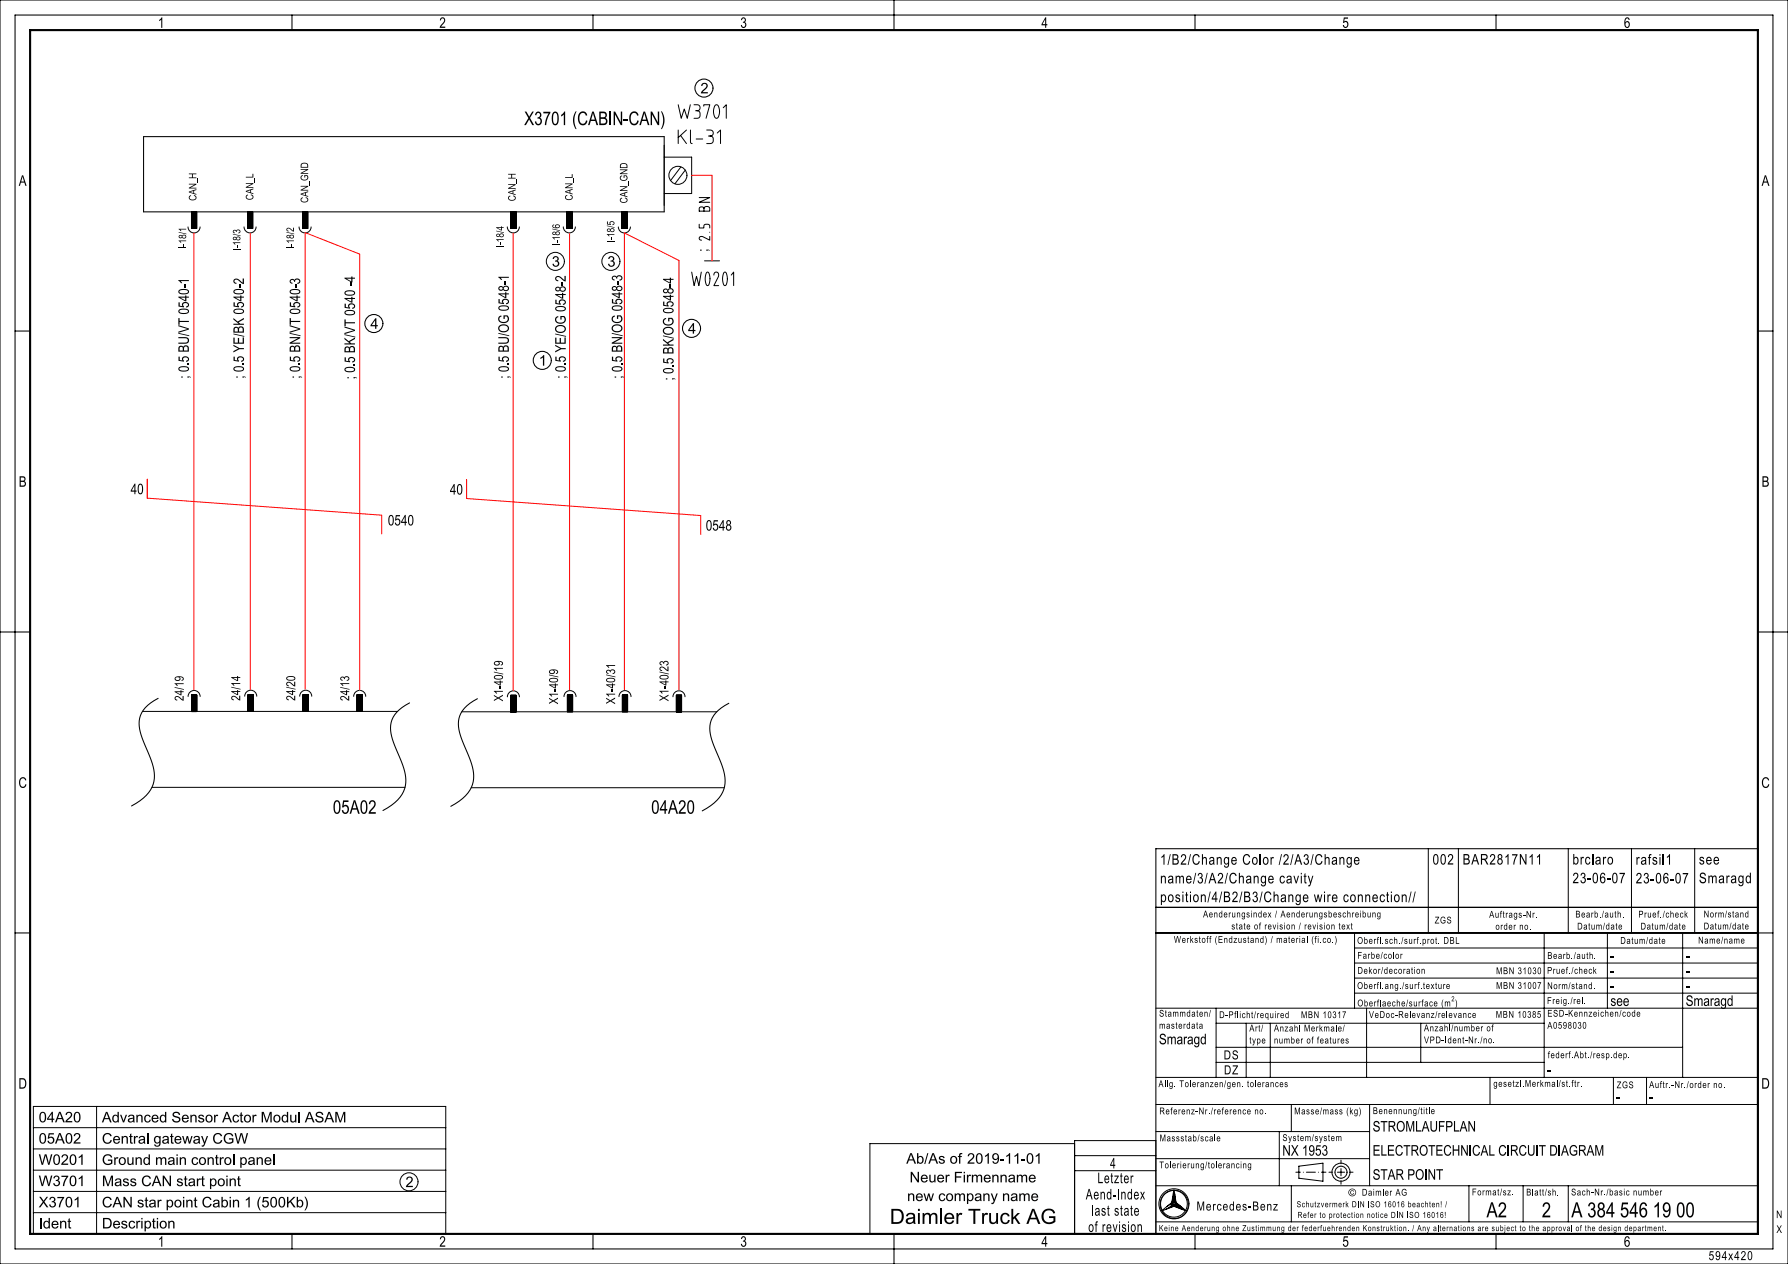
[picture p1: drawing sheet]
<svg xmlns="http://www.w3.org/2000/svg" width="594mm" height="420mm" viewBox="0 0 594 420" stroke-linecap="round" stroke-linejoin="round" font-family="sans-serif">
<g fill="#000">
<path d="M232.6 82.9h.5v.4h-.5zM234.6 82.9l.8 .1 .4 .3h-1.2z" fill-rule="evenodd"/>
<path d="M590.3 402.3h.3l1 1.9v-1.9h.3v2.5h-.3l-1.1-2v2h-.2z" fill-rule="evenodd"/>
<path d="M590.2 407.2h.4l.5 .9 .5-.9h.3l-.7 1.2 .8 1.3h-.3l-.6-1.1-.6 1.1h-.3l.7-1.3z" fill-rule="evenodd"/>
</g>
<g fill="none" stroke="#000" stroke-width=".33">
<path d="M225.3 34.8l1 4.5 1-3.1 1 3.1 1-4.5M230.6 34.8h1a1 1 0 0 1 1 1 1 1 0 0 1-.9 1M231.1 36.8a1.28 1.28 0 0 1 1.5 1 1.28 1.28 0 0 1-1 1.5h-1M233.8 35.3v-.5h2l-1.2 4.5M237.6 35l.1-.1a.89 .89 0 0 1 .9 .2 .89 .89 0 0 1 .3 .9 2.91 2.91 0 0 1-.9 3.3 2.98 2.98 0 0 1-.8-3.5zM240.3 35.8l1-1v4.5M220.6 48.3v20M220.6 52.2h9.2v12.1h-9.2M225.3 43.2v4.5M226.1 45l2 2.7M226.2 55.4l-3.4 4.6M227.7 56.5l-3.5 4.6"/>
<path d="M228.1 43.2l-2.8 2.5M229.4 43.2v4l.6 .5M231.3 46.2h2.2M234.8 43.2h1.1a1 1 0 0 1 1.1 .9 1 1 0 0 1-1 1.1M235.3 45.2a1.29 1.29 0 0 1 1.7 1 1.29 1.29 0 0 1-1.1 1.5h-1.1M238.3 44.2l1.1-1v4.5M62.5 75.4a2 2 0 0 0 2 2 2 2 0 0 0 2-2M63.6 70.4h1.7M63.6 75.9h1.7M63.6 70.4v5.5M63.6 74.5l1.7-1.6-1.7 1.8M63.7 70.4l-.1 .1"/>
<path d="M63.8 70.4l-.2 .1M63.9 70.4l-.3 .3M64 70.4l-.4 .4M64.1 70.4l-.5 .5M64.2 70.4l-.6 .6M64.4 70.4l-.8 .8M64.5 70.4l-.9 .8M64.6 70.4l-1 1.1 1.1-1.1M64.8 70.4l-1.2 1.2M64.9 70.4l-1.3 1.3M65.1 70.4l-1.5 1.5M65.2 70.4l-1.6 1.5"/>
<path d="M65.3 70.4l-1.7 1.7M65.3 70.4v5.5M65.3 75.8v.1M65.3 75.8l-.1 .1M65.3 75.6l-.3 .3M65.3 75.5l-.4 .4M65.3 75.4l-.5 .5M65.3 75.3l-.6 .6M65.3 75.1l-.7 .8M65.3 75.1l-.8 .8M65.3 74.9l-1 1M65.3 74.8l-1.1 1.1"/>
<path d="M65.3 74.7l-1.2 1.2M65.3 74.6l-1.3 1.3M65.3 74.4l-1.4 1.5M65.3 74.4l-1.5 1.5M65.3 74.2l-1.7 1.7M65.3 74.1l-1.7 1.7M65.3 74l-1.7 1.7M65.3 73.9l-1.7 1.7M65.3 73.7l-1.7 1.8M65.3 73.6l-1.7 1.8M65.3 73.5l-1.7 1.7M65.3 73.3l-1.7 1.8"/>
<path d="M65.3 73.3l-1.7 1.7M65.3 73.1l-1.7 1.8M65.3 73l-1.7 1.7M65.3 72.6l-1.7 1.8M65.3 72.6l-1.7 1.7M65.3 72.4l-1.7 1.8M65.3 72.3l-1.7 1.7M65.3 72.2l-1.7 1.8M65.3 72.1l-1.7 1.7M65.3 71.9l-1.7 1.8M65.3 71.9l-1.7 1.7M65.3 71.7l-1.7 1.8"/>
<path d="M65.3 71.6l-1.7 1.7M65.3 71.5l-1.7 1.8M65.3 71.4l-1.7 1.7M65.3 71.2l-1.7 1.8M65.3 71.2l-1.7 1.7M65.3 71l-1.7 1.8M65.3 70.9l-1.7 1.7M65.3 70.8l-1.7 1.8M65.3 70.7l-1.7 1.7M65.3 70.5l-1.7 1.8M65.3 70.5l-1.7 1.7M81.1 75.4a2 2 0 0 0 2 2 2 2 0 0 0 2-2"/>
<path d="M82.2 70.4h1.7v5.5h-1.7M82.2 70.4v5.5M82.2 73.2l1.7-1.7-1.7 1.8M82.3 70.4h-.1M82.4 70.4l-.2 .2M82.5 70.4l-.3 .3M82.7 70.4l-.5 .4M82.8 70.4l-.6 .6M82.9 70.4l-.7 .7M83.1 70.4l-.9 .8M83.1 70.4l-.9 .9M83.2 75.9l.7-.7-.7 .7"/>
<path d="M83.3 70.4l-1.1 1.1M83.4 70.4l-1.2 1.1M83.5 70.4l-1.3 1.3M83.6 70.4l-1.4 1.4M83.8 70.4l-1.6 1.5M83.8 70.4l-1.6 1.6M83.9 70.4l-1.7 1.8M83.9 75.8v.1M83.9 75.7l-.2 .2M83.9 75.6l-.3 .3M83.9 75.4l-.4 .5M83.9 75.4l-.5 .5"/>
<path d="M83.9 75l-.9 .9M83.9 74.8l-1.1 1.1M83.9 74.7l-1.1 1.2M83.9 74.6l-1.3 1.3M83.9 74.5l-1.4 1.4M83.9 74.3l-1.5 1.6M83.9 74.3l-1.6 1.6M83.9 74.1l-1.7 1.8M83.9 74l-1.7 1.7M83.9 73.9l-1.7 1.8M83.9 73.8l-1.7 1.7M83.9 73.6l-1.7 1.8"/>
<path d="M83.9 73.6l-1.7 1.7M83.9 73.4l-1.7 1.8M83.9 73.2l-1.7 1.8 1.7-1.7M83.9 73.1l-1.7 1.7M83.9 72.9l-1.7 1.8M83.9 72.9l-1.7 1.7M83.9 72.7l-1.7 1.8M83.9 72.6l-1.7 1.7M83.9 72.5l-1.7 1.8M83.9 72.4l-1.7 1.7M83.9 72.2l-1.7 1.8M83.9 72.2l-1.7 1.7"/>
<path d="M83.9 72l-1.7 1.8M83.9 71.9l-1.7 1.7M83.9 71.8l-1.7 1.8M83.9 71.7l-1.7 1.7M83.9 71.3l-1.7 1.8M83.9 71.2l-1.7 1.7M83.9 71.1l-1.7 1.8M83.9 71l-1.7 1.7M83.9 70.8l-1.7 1.8M83.9 70.8l-1.7 1.7M83.9 70.6l-1.7 1.8M83.9 70.5l-1.7 1.7"/>
<path d="M99.4 75.4a2 2 0 0 0 2 2 2 2 0 0 0 2-2M100.5 70.4h1.7v5.5h-1.7M100.5 70.4v5.5M100.5 74.5l1.7-1.6-1.7 1.8M100.5 72l1.7-1.6-1.7 1.8M100.5 70.8l.5-.4-.5 .4M100.6 70.4l-.1 .1M100.7 70.4l-.2 .2M101.1 70.4l-.6 .6M101.2 70.4l-.7 .7M101.3 70.4l-.8 .8M101.4 70.4l-.9 .9"/>
<path d="M101.6 70.4l-1.1 1.1M101.7 70.4l-1.2 1.1M101.8 70.4l-1.3 1.3M101.9 70.4l-1.4 1.4M102 70.4l-1.5 1.5M102.2 75.8l-.1 .1M102.2 75.7l-.2 .2M102.2 75.6l-.3 .3M102.2 75.4l-.4 .5M102.2 75.4l-.5 .5M102.2 75.2l-.7 .7M102.2 75.1l-.8 .8"/>
<path d="M102.2 75l-.9 .9M102.2 74.9l-1 1M102.2 74.7l-1.1 1.2M102.2 74.7l-1.2 1.2M102.2 74.5l-1.4 1.4M102.2 74.4l-1.5 1.5M102.2 74.3l-1.6 1.6M102.2 74.2l-1.7 1.7M102.2 74l-1.7 1.8M102.2 74l-1.7 1.7M102.2 73.8l-1.7 1.8M102.2 73.7l-1.7 1.7"/>
<path d="M102.2 73.6l-1.7 1.8M102.2 73.3l-1.7 1.9 1.7-1.7M102.2 73.3l-1.7 1.7M102.2 73.1l-1.7 1.8M102.2 73l-1.7 1.7M102.2 72.6l-1.7 1.8M102.2 72.6l-1.7 1.7M102.2 72.4l-1.7 1.8M102.2 72.3l-1.7 1.7M102.2 72.2l-1.7 1.8M102.2 72.1l-1.7 1.7M102.2 71.9l-1.7 1.8"/>
<path d="M102.2 71.9l-1.7 1.7M102.2 71.7l-1.7 1.8M102.2 71.6l-1.7 1.7M102.2 71.5l-1.7 1.8M102.2 71.4l-1.7 1.7M102.2 71.2l-1.7 1.8M102.2 71.2l-1.7 1.7M102.2 71l-1.7 1.8M102.2 70.9l-1.7 1.7M102.2 70.8l-1.7 1.8M102.2 70.7l-1.7 1.7M102.2 70.5l-1.7 1.8"/>
<path d="M168.5 75.4a2 2 0 0 0 2 2 2 2 0 0 0 2-2M169.7 70.4h1.7v5.5h-1.7zM169.7 71.9l1.6-1.5-1.6 1.6M169.8 70.4l-.1 .1M169.9 70.4l-.2 .2M170.1 70.4l-.4 .4M170.3 70.4l-.6 .6M170.4 70.4l-.7 .7M170.5 70.4l-.8 .8M170.6 70.4l-.9 .9M170.6 75.9l.8-.7-.7 .7M170.8 70.4l-1.1 1.1"/>
<path d="M171 70.4l-1.3 1.3M171.1 70.4l-1.4 1.4M171.4 70.4l-1.7 1.8M171.4 75.8l-.1 .1M171.4 75.7l-.2 .2M171.4 75.6l-.3 .3M171.4 75.4l-.5 .5M171.4 75l-.9 .9M171.4 74.9l-1 1M171.4 74.7l-1.2 1.2M171.4 74.5l-1.4 1.4M171.4 74.4l-1.5 1.5"/>
<path d="M171.4 74.3l-1.6 1.6M171.4 74.2l-1.7 1.7M171.4 74l-1.7 1.8M171.4 74l-1.7 1.7M171.4 73.8l-1.7 1.8M171.4 73.7l-1.7 1.7M171.4 73.6l-1.7 1.7M171.4 73.5l-1.7 1.7M171.4 73.3l-1.7 1.8M171.4 73.3l-1.7 1.7M171.4 73.1l-1.7 1.8M171.4 73l-1.7 1.7"/>
<path d="M171.4 72.9l-1.7 1.7M171.4 72.8l-1.7 1.7M171.4 72.6l-1.7 1.8M171.4 72.6l-1.7 1.7M171.4 72.4l-1.7 1.8M171.4 72.3l-1.7 1.7M171.4 72.2l-1.7 1.7M171.4 71.9l-1.7 1.9 1.7-1.7M171.4 71.9l-1.7 1.7M171.4 71.7l-1.7 1.8M171.4 71.6l-1.7 1.7M171.4 71.5l-1.7 1.7"/>
<path d="M171.4 71.4l-1.7 1.7M171.4 71.2l-1.7 1.8M171.4 71.2l-1.7 1.7M171.4 71l-1.7 1.8M171.4 70.9l-1.7 1.7M171.4 70.8l-1.7 1.7M171.4 70.7l-1.7 1.7M171.4 70.5l-1.7 1.8M187.1 75.4a2 2 0 0 0 2 2 2 2 0 0 0 2-2M188.3 70.4h1.7v5.5h-1.7zM188.3 75.5l1.7-1.6-1.7 1.8M188.3 72l1.7-1.6-1.7 1.7"/>
<path d="M188.3 70.4h.1M188.5 70.4l-.2 .2M188.6 70.4l-.3 .3M188.7 70.4l-.4 .4M188.8 70.4l-.5 .5M189 70.4l-.7 .7M189.2 70.4l-.9 .9M189.3 70.4l-1 1M189.4 70.4l-1.1 1.1M189.5 70.4l-1.2 1.2M189.7 70.4l-1.4 1.4M190 75.7l-.2 .2"/>
<path d="M190 75.5l-.4 .4M190 75.4l-.5 .5M190 75.3l-.6 .6M190 75.2l-.7 .7M190 75l-.9 .9M190 74.8l-1.1 1.1M190 74.7l-1.2 1.2M190 74.6l-1.3 1.3M190 74.5l-1.4 1.4M190 74.3l-1.6 1.6M190 74.1l-1.7 1.8M190 74l-1.7 1.7"/>
<path d="M190 73.6l-1.7 1.8M190 73.6l-1.7 1.7M190 73.4l-1.7 1.8M190 73.3l-1.7 1.7M190 73.2l-1.7 1.8M190 73.1l-1.7 1.7M190 72.9l-1.7 1.8M190 72.9l-1.7 1.7M190 72.7l-1.7 1.8M190 72.6l-1.7 1.7M190 72.5l-1.7 1.8M190 72.4l-1.7 1.7"/>
<path d="M190 72.2l-1.7 1.8M190 72.2l-1.7 1.7M190 72l-1.7 1.8M190 71.9l-1.7 1.7M190 71.8l-1.7 1.8M190 71.6l-1.7 1.8M190 71.5l-1.7 1.7M190 71.4l-1.7 1.8M190 71.3l-1.7 1.7M190 71.2l-1.7 1.7M190 71.1l-1.7 1.7M190 70.9l-1.7 1.8"/>
<path d="M190 70.8l-1.7 1.7M190 70.7l-1.7 1.8M190 70.6l-1.7 1.7M190 70.5l-1.7 1.7M205.4 75.4a2 2 0 0 0 2 2 2 2 0 0 0 2-2M206.6 75.7l1.7-1.6-1.7 1.8M206.6 74.6l1.7-1.6-1.7 1.7M206.7 70.4l-.1 .1M206.8 70.4l-.2 .2M206.9 70.4l-.3 .4M207 70.4l-.4 .4M207.2 70.4l-.6 .6"/>
<path d="M207.3 70.4l-.7 .7M207.4 70.4l-.8 .8M207.5 70.4l-.9 .9M207.6 70.4l-1 1.1 1.1-1.1M207.9 70.4l-1.3 1.3M208 70.4l-1.4 1.4M208.1 70.4l-1.5 1.5M208.2 70.4l-1.6 1.6M208.3 70.4l-1.7 1.8M208.3 70.4h-1.7v5.5M208.3 70.4v5.5h-1.7M208.3 75.8l-.1 .1"/>
<path d="M208.3 75.7l-.2 .2M208.3 75.6l-.3 .3M208.3 75.4l-.5 .5M208.3 75.4l-.6 .5M208.3 75.2l-.7 .7M208.3 75.1l-.8 .8M208.3 75l-.9 .9M208.3 74.9l-1 1M208.3 74.7l-1.2 1.2M208.3 74.7l-1.3 1.2M208.3 74.5l-1.4 1.4M208.3 74.4l-1.6 1.5"/>
<path d="M208.3 74.3l-1.6 1.6M208.3 73.9l-1.7 1.8M208.3 73.8l-1.7 1.7M208.3 73.7l-1.7 1.7M208.3 73.6l-1.7 1.7M208.3 73.4l-1.7 1.8M208.3 73.3l-1.7 1.7M208.3 73.2l-1.7 1.8M208.3 73.1l-1.7 1.7M208.3 72.7l-1.7 1.8M208.3 72.6l-1.7 1.7M208.3 72.5l-1.7 1.8"/>
<path d="M208.3 72.4l-1.7 1.7M208.3 72.3l-1.7 1.7M208.3 72.2l-1.7 1.7M208.3 72l-1.7 1.8M208.3 71.9l-1.7 1.7M208.3 71.8l-1.7 1.8M208.3 71.7l-1.7 1.7M208.3 71.6l-1.7 1.7M208.3 71.5l-1.7 1.7M208.3 71.3l-1.7 1.8M208.3 71.2l-1.7 1.7M208.3 71.1l-1.7 1.8"/>
<path d="M208.3 70.9l-1.7 1.8 1.7-1.7M208.3 70.8l-1.7 1.7M208.3 70.6l-1.7 1.8M208.3 70.5l-1.7 1.7M232.3 74.5v1.3h1.5v-.7a1.22 1.22 0 0 1 1.8-.4l.2 1.1M232.3 65.6h3.5l-3.5 1.6h3.5M233.9 69.3a.86 .86 0 0 0-.8-.6 .86 .86 0 0 0-.8 .6v.9h3.5v-.9a1.03 1.03 0 0 0-1-.7 1.03 1.03 0 0 0-.9 .7v.9M235.7 77.2h.1M235.8 78.6v1.2l-2.3-1.1a.69 .69 0 0 0-1.2 .2 .69 .69 0 0 0 .8 .9M229.8 90.4l.8 4.5 .8-3.1 .8 3.1 .8-4.5M234 86.7h5M234.8 90.5a.55 .55 0 0 1 .6 0 .55 .55 0 0 1 .2 .6 3.7 3.7 0 0 1-.5 3.8 3.8 3.8 0 0 1-.5-4z"/>
<path d="M237.2 91.4a.86 .86 0 0 1 1-1 .86 .86 0 0 1 .5 1.4l-1.5 3.1h1.6M240.5 90.5a.55 .55 0 0 1 .7 0 .55 .55 0 0 1 .2 .6 3.7 3.7 0 0 1-.6 3.8 3.8 3.8 0 0 1-.5-4zM242.9 91.4l.8-1v4.5M47.3 236.4h84.8M62.5 231.4a2 2 0 0 1 2-2 2 2 0 0 1 2 2M63.6 236l1.7-1.6-1.7 1.8M63.7 230.9l-.1 .1M63.8 230.9l-.2 .2M63.9 230.9l-.3 .3M64.1 230.9l-.5 .5M64.2 230.9l-.6 .5M64.3 230.9l-.7 .7"/>
<path d="M64.4 230.9l-.8 .8M64.5 230.9l-.9 .9M64.6 230.9l-1 1M64.8 230.9l-1.2 1.2M64.9 230.9l-1.3 1.2M65 230.9l-1.4 1.4M65.1 230.9l-1.5 1.5M65.2 230.9l-1.6 1.6M65.3 230.9l-1.7 1.7M65.3 230.9v5.5h-1.7M65.3 230.9h-1.7v5.5M65.3 236.3l-.1 .1"/>
<path d="M65.3 236.2l-.2 .2M65.3 236l-.3 .4M65.3 236l-.4 .4M65.3 235.8l-.6 .6M65.3 235.7l-.7 .7M65.3 235.6l-.8 .8M65.3 235.5l-.9 .9M65.3 235.4l-1 1M65.3 235.3l-1.1 1.1M65.3 235.1l-1.3 1.3M65.3 235l-1.4 1.4M65.3 234.9l-1.5 1.5"/>
<path d="M65.3 234.8l-1.6 1.6M65.3 234.7l-1.7 1.7M65.3 234.6l-1.7 1.7M65.3 234.2l-1.7 1.8M65.3 234.1l-1.7 1.7M65.3 233.9l-1.7 1.8M65.3 233.9l-1.7 1.7M65.3 233.7l-1.7 1.8M65.3 233.6l-1.7 1.7M65.3 233.5l-1.7 1.7M65.3 233.3l-1.7 1.8M65.3 233.2l-1.7 1.8"/>
<path d="M65.3 233.1l-1.7 1.8M65.3 233l-1.7 1.7M65.3 232.9l-1.7 1.7M65.3 232.8l-1.7 1.7M65.3 232.6l-1.7 1.8M65.3 232.4l-1.7 1.9 1.7-1.7M65.3 232.3l-1.7 1.7M65.3 232.2l-1.7 1.7M65.3 232.1l-1.7 1.7M65.3 231.9l-1.7 1.8M65.3 231.8l-1.7 1.7M65.3 231.7l-1.7 1.8"/>
<path d="M65.3 231.6l-1.7 1.7M65.3 231.5l-1.7 1.7M65.3 231.4l-1.7 1.7M65.3 231.2l-1.7 1.8M65.3 231.1l-1.7 1.7M65.3 231l-1.7 1.8M81.3 231.4a2 2 0 0 1 2-2 2 2 0 0 1 2 2M82.4 230.9v5.5l1.7-1.7M82.4 230.9h1.7M82.4 231.9l1.2-1-1.2 1.1M82.5 230.9h-.1M82.6 230.9l-.2 .1"/>
<path d="M82.7 230.9l-.3 .2M82.8 230.9l-.4 .3M82.9 230.9l-.5 .4M83 230.9l-.6 .6M83.1 230.9l-.7 .6M83.3 230.9l-.9 .9 1-.9M83.4 236.4l.7-.7-.6 .7M83.7 230.9l-1.3 1.3M83.8 230.9l-1.4 1.3M84 230.9l-1.6 1.5M84.1 230.9l-1.7 1.6M84.1 230.9v5.5"/>
<path d="M84.1 236.3v.1M84.1 236.1l-.2 .3 .2-.3M84.1 235.9l-.4 .5M84.1 235.8l-.5 .6M84.1 235.4l-.9 1M84.1 235.4l-1 1M84.1 235.2l-1.1 1.2M84.1 235.1l-1.2 1.3M84.1 235l-1.3 1.4M84.1 234.9l-1.4 1.5M84.1 234.7l-1.6 1.7M84.1 234.5l-1.7 1.8"/>
<path d="M84.1 234.4l-1.7 1.7M84.1 234.3l-1.7 1.7M84.1 234.2l-1.7 1.7M84.1 234l-1.7 1.8M84.1 234l-1.7 1.7M84.1 233.8l-1.7 1.8M84.1 233.7l-1.7 1.7M84.1 233.6l-1.7 1.7M84.1 233.5l-1.7 1.7M84.1 233.3l-1.7 1.8M84.1 233.3l-1.7 1.7M84.1 233.1l-1.7 1.8"/>
<path d="M84.1 233l-1.7 1.7M84.1 232.9l-1.7 1.7M84.1 232.8l-1.7 1.7M84.1 232.6l-1.7 1.8M84.1 232.4l-1.7 1.9 1.7-1.7M84.1 232.3l-1.7 1.7M84.1 232.2l-1.7 1.7M84.1 232.1l-1.7 1.7M84.1 231.9l-1.7 1.8M84.1 231.9l-1.7 1.7M84.1 231.7l-1.7 1.8M84.1 231.6l-1.7 1.7"/>
<path d="M84.1 231.5l-1.7 1.7M84.1 231.4l-1.7 1.7M84.1 231.2l-1.7 1.8M84.1 231.2l-1.7 1.7M84.1 231l-1.7 1.8M84.1 230.9l-1.7 1.7M99.6 231.4a2 2 0 0 1 2-2 2 2 0 0 1 2 2M100.7 230.9v5.5l1.7-1.8M100.7 230.9h1.7M100.7 236l1.7-1.6-1.7 1.8M100.8 230.9h-.1M100.9 230.9l-.2 .2"/>
<path d="M101 230.9l-.3 .2M101.2 230.9l-.5 .4M101.2 230.9l-.5 .5M101.4 230.9l-.7 .6M101.5 230.9l-.8 .7M101.6 230.9l-.9 .9M101.7 230.9l-1 .9M101.9 230.9l-1.2 1.1M101.9 230.9l-1.2 1.2M102.1 230.9l-1.4 1.3M102.2 230.9l-1.5 1.4M102.3 230.9l-1.6 1.6"/>
<path d="M102.4 230.9l-1.7 1.6M102.4 230.9v5.5M102.4 236.3l-.1 .1M102.4 236.2l-.1 .2M102.4 236.1l-.2 .3M102.4 236l-.4 .4M102.4 235.9l-.4 .5M102.4 235.7l-.6 .7M102.4 235.7l-.7 .7M102.4 235.5l-.8 .9M102.4 235.4l-.9 1M102.4 235.3l-1.1 1.1"/>
<path d="M102.4 235.2l-1.1 1.2M102.4 235l-1.3 1.4M102.4 235l-1.4 1.4M102.4 234.8l-1.5 1.6M102.4 234.7l-1.6 1.7M102.4 234.2l-1.7 1.8M102.4 234.1l-1.7 1.7M102.4 234l-1.7 1.7M102.4 233.9l-1.7 1.7M102.4 233.7l-1.7 1.8M102.4 233.6l-1.7 1.7M102.4 233.5l-1.7 1.8"/>
<path d="M102.4 233.4l-1.7 1.7M102.4 233.3l-1.7 1.7M102.4 233.2l-1.7 1.7M102.4 233l-1.7 1.8M102.4 232.9l-1.7 1.7M102.4 232.8l-1.7 1.8M102.4 232.7l-1.7 1.7M102.4 232.6l-1.7 1.7M102.4 232.5l-1.7 1.7M102.4 232.3l-1.7 1.8M102.4 232.2l-1.7 1.7M102.4 232.1l-1.7 1.8"/>
<path d="M102.4 232l-1.7 1.7M102.4 231.9l-1.7 1.7M102.4 231.8l-1.7 1.7M102.4 231.6l-1.7 1.8M102.4 231.5l-1.7 1.7M102.4 231.4l-1.7 1.8M102.4 231.2l-1.7 1.8 1.7-1.7M102.4 231.1l-1.7 1.7M102.4 230.9l-1.7 1.8M117.5 231.4a2 2 0 0 1 2-2 2 2 0 0 1 2 2M118.7 230.9h1.6M118.7 230.9v5.5l1.6-1.7"/>
<path d="M118.7 235.6l1.6-1.6-1.6 1.8M118.7 233.1l1.6-1.6-1.6 1.8M118.7 230.9v.1M118.8 230.9l-.1 .1M118.9 230.9l-.2 .3M119 230.9l-.3 .4M119.2 230.9l-.5 .5M119.2 230.9l-.5 .6M119.4 230.9l-.7 .8M119.5 230.9l-.8 .8M119.6 230.9l-.9 1M119.7 230.9l-1 1.1"/>
<path d="M119.9 230.9l-1.2 1.2M119.9 230.9l-1.2 1.3M120.1 230.9l-1.4 1.5M120.2 230.9l-1.5 1.5M120.3 230.9l-1.6 1.7M120.3 230.9v5.5M120.3 236.3l-.1 .1M120.3 236l-.3 .4 .3-.3M120.3 235.9l-.5 .5M120.3 235.8l-.6 .6M120.3 235.6l-.7 .8M120.3 235.6l-.8 .8"/>
<path d="M120.3 235.4l-.9 1M120.3 235.3l-1 1.1M120.3 235.2l-1.2 1.2M120.3 235.1l-1.3 1.3M120.3 234.9l-1.4 1.5M120.3 234.9l-1.5 1.5M120.3 234.6l-1.6 1.7M120.3 234.5l-1.6 1.7M120.3 234.4l-1.6 1.7M120.3 234.2l-1.6 1.8M120.3 234.2l-1.6 1.7M120.3 233.8l-1.6 1.7"/>
<path d="M120.3 233.7l-1.6 1.7M120.3 233.5l-1.6 1.8M120.3 233.5l-1.6 1.7M120.3 233.3l-1.6 1.8M120.3 233.2l-1.6 1.7M120.3 233.1l-1.6 1.7M120.3 233l-1.6 1.7M120.3 232.8l-1.6 1.8M120.3 232.8l-1.6 1.7M120.3 232.6l-1.6 1.8M120.3 232.5l-1.6 1.7M120.3 232.4l-1.6 1.7"/>
<path d="M120.3 232.3l-1.6 1.7M120.3 232.1l-1.6 1.8M120.3 232.1l-1.6 1.7M120.3 231.9l-1.6 1.8M120.3 231.8l-1.6 1.7M120.3 231.7l-1.6 1.7M120.3 231.3l-1.6 1.8M120.3 231.2l-1.6 1.7M120.3 231l-1.6 1.8M120.3 231l-1.6 1.7M153.4 236.5h84.7M168.6 231.6a2 2 0 0 1 2-2 2 2 0 0 1 2 2"/>
<path d="M169.7 235.5l1.7-1.6-1.7 1.8M169.7 233l1.7-1.6-1.7 1.8M169.8 231.1h-.1M169.8 231.1l-.1 .1M170 231.1l-.3 .2M170.1 231.1l-.4 .3M170.2 231.1l-.5 .5M170.3 231.1l-.6 .6M170.5 231.1l-.8 .7M170.5 231.1l-.8 .8M170.7 231.1l-1 .9M170.8 231.1l-1.1 1"/>
<path d="M170.9 231.1l-1.2 1.2M171 231.1l-1.3 1.3M171.2 231.1l-1.5 1.4M171.2 231.1l-1.5 1.5M171.4 231.1l-1.7 1.6M171.4 231.1h-1.7v5.5l1.7-1.7M171.4 231.1v5.5M171.4 236.5l-.1 .1M171.4 236.4l-.1 .2M171.4 236.3l-.3 .3M171.4 236.2l-.4 .4M171.4 236l-.5 .6"/>
<path d="M171.4 235.9l-.6 .7M171.4 235.8l-.8 .8M171.4 235.7l-.8 .9M171.4 235.6l-1 1M171.4 235.5l-1.1 1.1M171.4 235.3l-1.2 1.3M171.4 235.2l-1.3 1.4M171.4 235.1l-1.5 1.5M171.4 235l-1.5 1.6M171.4 234.8l-1.7 1.7M171.4 234.6l-1.7 1.8M171.4 234.5l-1.7 1.7"/>
<path d="M171.4 234.4l-1.7 1.8M171.4 234.3l-1.7 1.7M171.4 234.2l-1.7 1.7M171.4 234.1l-1.7 1.7M171.4 233.7l-1.7 1.8M171.4 233.6l-1.7 1.7M171.4 233.5l-1.7 1.7M171.4 233.4l-1.7 1.7M171.4 233.2l-1.7 1.8M171.4 233.1l-1.7 1.7M171.4 233l-1.7 1.8M171.4 232.9l-1.7 1.7"/>
<path d="M171.4 232.8l-1.7 1.7M171.4 232.7l-1.7 1.7M171.4 232.5l-1.7 1.8M171.4 232.4l-1.7 1.7M171.4 232.3l-1.7 1.7M171.4 232.1l-1.7 1.8M171.4 231.9l-1.7 1.9 1.7-1.7M171.4 231.8l-1.7 1.7M171.4 231.7l-1.7 1.7M171.4 231.6l-1.7 1.7M171.4 231.2l-1.7 1.8M171.4 231.1l-1.7 1.7"/>
<path d="M187.4 231.5a2 2 0 0 1 2-2 2 2 0 0 1 2 2M188.5 231h1.7M188.5 231v5.5M188.5 233.1l1.7-1.7-1.7 1.8M188.6 231h-.1M188.7 231l-.2 .2M188.9 231l-.4 .3M189 231l-.5 .4M189.1 231l-.6 .6M189.2 231l-.7 .7M189.3 231l-.8 .8M189.4 231l-.9 .9"/>
<path d="M189.6 231l-1.1 1M189.7 231l-1.2 1.1M189.8 231l-1.3 1.3M189.9 231l-1.4 1.4M190 231l-1.5 1.5M190.1 231l-1.6 1.6M190.2 231l-1.7 1.7M190.2 231v5.5h-1.7M190.2 236.4l-.1 .1M190.2 236.3l-.2 .2M190.2 236.2l-.3 .3M190.2 236l-.4 .5"/>
<path d="M190.2 235.9l-.5 .6M190.2 235.8l-.7 .7M190.2 235.7l-.8 .8M190.2 235.6l-.9 .9M190.2 235.5l-1 1M190.2 235.3l-1.1 1.2M190.2 235.2l-1.3 1.3M190.2 234.9l-1.5 1.6M190.2 234.9l-1.6 1.6M190.2 234.7l-1.7 1.8M190.2 234.6l-1.7 1.7M190.2 234.5l-1.7 1.7"/>
<path d="M190.2 234.4l-1.7 1.7M190.2 234.2l-1.7 1.8M190.2 234.2l-1.7 1.7M190.2 234l-1.7 1.8M190.2 233.9l-1.7 1.7M190.2 233.8l-1.7 1.7M190.2 233.7l-1.7 1.7M190.2 233.5l-1.7 1.8M190.2 233.5l-1.7 1.7M190.2 233.3l-1.7 1.8M190.2 233.1l-1.7 1.8 1.7-1.7M190.2 233l-1.7 1.7"/>
<path d="M190.2 232.8l-1.7 1.8M190.2 232.8l-1.7 1.7M190.2 232.6l-1.7 1.8M190.2 232.5l-1.7 1.7M190.2 232.4l-1.7 1.7M190.2 232.3l-1.7 1.7M190.2 232.1l-1.7 1.8M190.2 231.9l-1.7 1.9 1.7-1.7M190.2 231.8l-1.7 1.7M190.2 231.7l-1.7 1.7M190.2 231.6l-1.7 1.7M190.2 231.2l-1.7 1.8"/>
<path d="M190.2 231.1l-1.7 1.7M205.6 231.5a2 2 0 0 1 2-2 2 2 0 0 1 2 2M206.8 231h1.7M206.8 231v5.5M206.8 231h.1M206.9 231l-.1 .1M207.1 231l-.3 .3M207.3 231l-.5 .5M207.4 231l-.6 .6M207.5 231l-.7 .7M207.6 231l-.8 .8M207.8 231l-1 1"/>
<path d="M208 231l-1.2 1.2M208.1 231l-1.3 1.3M208.2 231l-1.4 1.5 1.5-1.5M208.5 231l-1.7 1.7M208.5 231v5.5h-1.7M208.5 236.4l-.1 .1M208.5 236.3l-.2 .2M208.5 236.2l-.3 .3M208.5 236.1l-.4 .4M208.5 235.9l-.6 .6M208.5 235.7l-.8 .8M208.5 235.6l-.9 .9"/>
<path d="M208.5 235.5l-1 1M208.5 235.4l-1.1 1.1M208.5 235.2l-1.3 1.3M208.5 235l-1.5 1.5M208.5 234.9l-1.6 1.6M208.5 234.8l-1.7 1.7M208.5 234.7l-1.7 1.7M208.5 234.5l-1.7 1.8M208.5 234.3l-1.7 1.9 1.7-1.7M208.5 234.2l-1.7 1.7M208.5 234.1l-1.7 1.8M208.5 234l-1.7 1.7"/>
<path d="M208.5 233.8l-1.7 1.8M208.5 233.8l-1.7 1.7M208.5 233.6l-1.7 1.8M208.5 233.5l-1.7 1.7M208.5 233.4l-1.7 1.8M208.5 233.2l-1.7 1.8M208.5 233.1l-1.7 1.7M208.5 233l-1.7 1.8M208.5 232.9l-1.7 1.7M208.5 232.8l-1.7 1.7M208.5 232.7l-1.7 1.7M208.5 232.5l-1.7 1.8"/>
<path d="M208.5 232.4l-1.7 1.7M208.5 232.3l-1.7 1.8M208.5 232.2l-1.7 1.7M208.5 232.1l-1.7 1.7M208.5 232l-1.7 1.7M208.5 231.8l-1.7 1.8M208.5 231.7l-1.7 1.7M208.5 231.6l-1.7 1.8M208.5 231.5l-1.7 1.7M208.5 231.4l-1.7 1.7M208.5 231.3l-1.7 1.7M208.5 231.1l-1.7 1.8"/>
<path d="M223.6 231.5a2 2 0 0 1 2-2 2 2 0 0 1 2 2M224.7 236.3l1.7-1.6-1.7 1.7M224.7 235.1l1.7-1.6-1.7 1.8M224.8 231l-.1 .2M224.9 231l-.2 .2M225.1 231l-.4 .4M225.2 231l-.5 .5M225.3 231l-.6 .6M225.4 231l-.7 .7M225.6 231l-.9 .9M225.8 231l-1.1 1.1M225.9 231l-1.2 1.2"/>
<path d="M226 231l-1.3 1.3M226.2 231l-1.5 1.5M226.3 231l-1.6 1.6M226.4 231l-1.7 1.7M226.4 231v5.5M226.4 231h-1.7v5.5l1.7-1.7M226.4 236.5h.1M226.4 236.4l-.1 .1M226.4 236.2l-.3 .3M226.4 236.1l-.4 .4M226.4 236l-.5 .5M226.4 235.8l-.7 .7"/>
<path d="M226.4 235.6l-.9 .9M226.4 235.5l-1 1M226.4 235.4l-1.1 1.1M226.4 235.3l-1.2 1.2M226.4 235.1l-1.4 1.4M226.4 234.9l-1.6 1.6M226.4 234.4l-1.7 1.8M226.4 234.4l-1.7 1.7M226.4 234.2l-1.7 1.8M226.4 234.1l-1.7 1.7M226.4 234l-1.7 1.7M226.4 233.9l-1.7 1.7"/>
<path d="M226.4 233.7l-1.7 1.8M226.4 233.7l-1.7 1.7M226.4 233.3l-1.7 1.7M226.4 233.2l-1.7 1.7M226.4 233l-1.7 1.8M226.4 233l-1.7 1.7M226.4 232.8l-1.7 1.8M226.4 232.7l-1.7 1.7M226.4 232.6l-1.7 1.7M226.4 232.5l-1.7 1.7M226.4 232.3l-1.7 1.8M226.4 232.3l-1.7 1.7"/>
<path d="M226.4 232.1l-1.7 1.8M226.4 232l-1.7 1.7M226.4 231.9l-1.7 1.7M226.4 231.8l-1.7 1.7M226.4 231.6l-1.7 1.8M226.4 231.4l-1.7 1.9 1.7-1.7M226.4 231.3l-1.7 1.7M226.4 231.2l-1.7 1.7M226.4 231.1l-1.7 1.7M50.5 261.6h84.1M156.5 261.7h84.1M474.5 282v28"/>
<path d="M484.5 282v28M521 282v28M542 282v28M563 282v28M450 315h134M450 320h134M450 310v25M513 310v48M534 310v25M559 310v48M384 335h200M404 335v23"/>
<path d="M404 340h109M414 340v18M422 340v18M450 325h134M450 330h134M454 335v23M472 340v13M384 358h200M404 353h109M404 348h155M495 358v9M536 358v9"/>
<path d="M547 358v9M11.1 367.6h137v42.3h-137zM11.1 374.7h137M32.1 367.6v42.3M357 380h-68v30h95v-31h-27v31M384 376h71M384 367h200M425 376v18M429 367v9M455 367v27M11.1 381.8h137M11.1 388.8h137"/>
<path d="M11.1 395.9h137M357 389h27M357 384h27M384 394h200M384 385h71M389.9 395.6a4.4 4.4 0 0 0-3.8 6.6M389.9 395.6l-.4 3.8 .1-1.9M390 396.5l-.1 3.2v-2.1M390 395.5l-.1 .1M390 395.5l.1 .1M390.1 395.6a4.4 4.4 0 0 1 3.8 6.6M390.1 395.6l.6 3.8-.5 .2 .1-2.8"/>
<path d="M390.3 398.4v1.2M390.3 397.6l.1 1.9M390.4 398.4l.2 1M429 394v12M430.5 389.5h1.5M431.5 387.5l8-1v6l-8-1zM433 389.5h.1M434 389.5h3M438 389.5h.1M439 389.5h1.5M441.5 389.5h1.2M443.5 389.5h.1"/>
<path d="M444.3 389.5h2.4M445.5 385.5v1.2M445.5 387.5h.1M445.5 388.3v2.4M445.5 391.5h.1M445.5 392.3v1.2M447.5 389.5h.1M448.3 389.5h1.2M488 394v12M506 394v12M521 394v12M11.1 402.9h137"/>
<path d="M384 406h200M386.1 402.2l.1 .1M386.2 402.3a4.4 4.4 0 0 0 7.6 0M387.3 401.8l2.5-1.4v.5l-3.6 1.4M387.7 400.9l1.5-1.1-3.1 2.4M389 400.4l.7-.4zM389.8 400.8l-1 .4M389.8 400.6l-1.7 .9M389.8 400.5l-1 .5M390.2 400.5l1 .5M390.2 400.6l1.7 .9M390.2 400.8l1 .4"/>
<path d="M392.1 401.1l-1.8-1.1 2.7 1.7M392.3 400.9l-1.5-1.1 3.1 2.4M392.7 401.8l-2.5-1.4v.5l3.6 1.4M393.9 402.2l-.1 .1"/>
<circle cx="225.2" cy="58.3" r="3"/>
<circle cx="184.5" cy="86.8" r="3"/>
<circle cx="202.9" cy="86.8" r="3"/>
<circle cx="135.9" cy="392.7" r="3"/>
<circle cx="390" cy="400" r="5"/>
<circle cx="445.5" cy="389.5" r="2"/>
<circle cx="445.5" cy="389.5" r="3"/>
<circle cx="390.1" cy="400.2" r="4.7"/>
</g>
<g fill="none" stroke="#000" stroke-width=".35">
<path d="M0 0h594v420h-594zM5 5h584v410h-584zM97 5v5M197 5v5M297 0v10M397 5v5M497 5v5M47.7 45.4h173v25h-173zM5 110h5M584 110h5M0 210h10M584 210h10"/>
<path d="M52.5 232a10 10 0 0 0-6.2 7.5 25.9 25.9 0 0 0 3.3 11.4 13.5 13.5 0 0 1 .9 10.6 14 14 0 0 1-6.8 6.3M136.1 233.6a10 10 0 0 0-6.3 7.4 25.9 25.9 0 0 0 3.3 11.4 13.5 13.5 0 0 1 1 10.6 14 14 0 0 1-6.9 6.3M158.6 232.2a10 10 0 0 0-6.3 7.4 25.9 25.9 0 0 0 3.3 11.4 13.5 13.5 0 0 1 1 10.6 14 14 0 0 1-6.8 6.3M242.1 233.7a10 10 0 0 0-6.3 7.4 25.9 25.9 0 0 0 3.3 11.4 13.5 13.5 0 0 1 1 10.7 14 14 0 0 1-6.8 6.2M384 282h200v128h-200zM5 310h5M384 310h205M384 301.5h200M97 410v5M197 410v5M297 410v10M397 410v5"/>
<path d="M497 410v5"/>
<circle cx="233.9" cy="29.3" r="3"/>
<circle cx="124.2" cy="107.5" r="3"/>
<circle cx="180.1" cy="119.7" r="3"/>
<circle cx="229.7" cy="109.1" r="3"/>
</g>
<path d="M10 10h574v400h-574z" fill="none" stroke="#000" stroke-width=".7"/>
<path d="M229.8 58.3h6.7v28.4M64.4 77.4v151.9M83.2 77.5v151.6M101.4 77.3l18.1 7.1v145M170.5 77.5v151.9M189.2 77.7v151.5M207.4 77.4l18.2 9.2v143M48.9 159.2v6.3l77.8 5.7M155 159.4v6.2l77.8 5.7v6.3M126.8 171.1v6.3" fill="none" stroke="#f00" stroke-width=".33"/>
<path d="M101.4 77.3v151.7M207.4 77.4v151.7" fill="none" stroke="#f00" stroke-width=".35"/>
<path d="M119.5 229.4v.1M225.6 229.6h.1" fill="none" stroke="#36c" stroke-width=".33"/>
<g font-size="7">
<text x="295.6" y="406.7">Daimler Truck AG</text>
<text x="493.8" y="404.5">A2</text>
<text x="512.2" y="404.5">2</text>
<text x="522" y="404.5">A 384 546 19 00</text>
</g>
<g font-size="6.3">
<text x="174.1" y="41.6">X3701 (CABIN-CAN)</text>
<text x="110.6" y="270.4">05A02</text>
<text x="216.3" y="270.4">04A20</text>
</g>
<g font-size="5.3">
<text x="385.4" y="287.3">1/B2/Change Color /2/A3/Change</text>
<text x="543.4" y="287.3">rafsil1</text>
<text x="385.4" y="293.5">name/3/A2/Change cavity</text>
<text x="564.4" y="293.5">Smaragd</text>
<text x="385.4" y="299.7">position/4/B2/B3/Change wire connection//</text>
<text x="361.5" y="409.3">of revision</text>
</g>
<g font-size="5.2">
<text x="475.9" y="287.3">002</text>
<text x="485.9" y="287.3">BAR2817N11</text>
<text x="522.4" y="287.3">brclaro</text>
<text x="564.4" y="287.3">see</text>
<text x="522.4" y="293.5">23-06-07</text>
<text x="543.4" y="293.5">23-06-07</text>
<text x="368.4" y="388.2">4</text>
<text x="364.6" y="393.1">Letzter</text>
<text x="360.7" y="398.5">Aend-Index</text>
<text x="362.6" y="403.9">last state</text>
</g>
<g font-size="4.9">
<text x="52.4" y="9.3">1</text>
<text x="145.9" y="9.3">2</text>
<text x="245.9" y="9.3">3</text>
<text x="345.9" y="9.2">4</text>
<text x="445.9" y="9.2">5</text>
<text x="539.4" y="9.3">6</text>
<text x="232.7" y="31">2</text>
<text x="6.2" y="61.8">A</text>
<text x="585.2" y="61.8">A</text>
<text x="183.3" y="88.6">3</text>
<text x="201.8" y="88.6">3</text>
<text x="123" y="109.3">4</text>
<text x="228.6" y="110.9">4</text>
<text x="62.7" y="125.8" transform="rotate(-90 62.7 125.8)">; 0.5 BU/VT 0540-1</text>
<text x="81" y="125.8" transform="rotate(-90 81 125.8)">; 0.5 YE/BK 0540-2</text>
<text x="99.7" y="125.8" transform="rotate(-90 99.7 125.8)">; 0.5 BN/VT 0540-3</text>
<text x="169.1" y="125.8" transform="rotate(-90 169.1 125.8)">; 0.5 BU/OG 0548-1</text>
<text x="179" y="121.5">1</text>
<text x="187.9" y="125.8" transform="rotate(-90 187.9 125.8)">; 0.5 YE/OG 0548-2</text>
<text x="206.7" y="125.8" transform="rotate(-90 206.7 125.8)">; 0.5 BN/OG 0548-3</text>
<text x="117.9" y="126.1" transform="rotate(-90 117.9 126.1)">; 0.5 BK/VT 0540 -4</text>
<text x="223.8" y="126.4" transform="rotate(-90 223.8 126.4)">; 0.5 BK/OG 0548-4</text>
<text x="6.2" y="161.7">B</text>
<text x="585.2" y="161.7">B</text>
<text x="43.4" y="164.2">40</text>
<text x="149.4" y="164.3">40</text>
<text x="128.8" y="174.6">0540</text>
<text x="234.5" y="176.3">0548</text>
<text x="6.1" y="261.8">C</text>
<text x="585.1" y="261.8">C</text>
<text x="535" y="319.2">-</text>
<text x="560" y="319.2">-</text>
<text x="535" y="329.2">-</text>
<text x="535" y="324.2">-</text>
<text x="560" y="329.2">-</text>
<text x="560" y="324.2">-</text>
<text x="535" y="334.2">see</text>
<text x="560" y="334.2">Smaragd</text>
<text x="385" y="347">Smaragd</text>
<text x="514" y="357">-</text>
<text x="6.1" y="361.7">D</text>
<text x="537" y="366">-</text>
<text x="548" y="366">-</text>
<text x="585.1" y="361.7">D</text>
<text x="12.8" y="372.9">04A20</text>
<text x="33.8" y="373">Advanced Sensor Actor Modul ASAM</text>
<text x="456" y="376">STROMLAUFPLAN</text>
<text x="12.8" y="380">05A02</text>
<text x="33.8" y="380">Central gateway CGW</text>
<text x="426" y="384">NX 1953</text>
<text x="456" y="384">ELECTROTECHNICAL CIRCUIT DIAGRAM</text>
<text x="12.8" y="387.1">W0201</text>
<text x="33.8" y="387.1">Ground main control panel</text>
<text x="301.1" y="386.7">Ab/As of 2019-11-01</text>
<text x="12.8" y="394.1">W3701</text>
<text x="33.8" y="394.1">Mass CAN start point</text>
<text x="134.7" y="394.5">2</text>
<text x="302.2" y="392.9">Neuer Firmenname</text>
<text x="456" y="392">STAR POINT</text>
<text x="12.8" y="401.2">X3701</text>
<text x="33.8" y="401.2">CAN star point Cabin 1 (500Kb)</text>
<text x="301.3" y="399.1">new company name</text>
<text x="12.8" y="408.2">Ident</text>
<text x="33.8" y="408.2">Description</text>
<text x="52.4" y="414.3">1</text>
<text x="145.9" y="414.3">2</text>
<text x="245.9" y="414.3">3</text>
<text x="345.9" y="414.2">4</text>
<text x="445.9" y="414.2">5</text>
<text x="539.4" y="414.3">6</text>
</g>
<g font-size="4.5">
<text x="406.5" y="352">DS</text>
<text x="567.6" y="418.7">594x420</text>
</g>
<g font-size="4.4">
<text x="406.6" y="357">DZ</text>
<text x="397.5" y="402.2">Mercedes-Benz</text>
</g>
<g font-size="4.2">
<text x="61" y="232.9" transform="rotate(-90 61 232.9)">24/19</text>
<text x="79.8" y="232.9" transform="rotate(-90 79.8 232.9)">24/14</text>
<text x="98.1" y="232.9" transform="rotate(-90 98.1 232.9)">24/20</text>
<text x="116" y="232.9" transform="rotate(-90 116 232.9)">24/13</text>
<text x="167.1" y="233.1" transform="rotate(-90 167.1 233.1)">X1-40/19</text>
<text x="204.4" y="234" transform="rotate(-90 204.4 234)">X1-40/31</text>
<text x="222.1" y="233" transform="rotate(-90 222.1 233)">X1-40/23</text>
<text x="185.4" y="234" transform="rotate(-90 185.4 234)">X1-40/9</text>
</g>
<g font-size="3.5">
<text x="65.2" y="66.7" transform="rotate(-90 65.2 66.7)">CAN_H</text>
<text x="84.2" y="66.5" transform="rotate(-90 84.2 66.5)">CAN_L</text>
<text x="102.4" y="67.4" transform="rotate(-90 102.4 67.4)">CAN_GND</text>
<text x="171.3" y="66.9" transform="rotate(-90 171.3 66.9)">CAN_H</text>
<text x="190.2" y="66.6" transform="rotate(-90 190.2 66.6)">CAN_L</text>
<text x="208.4" y="67.6" transform="rotate(-90 208.4 67.6)">CAN_GND</text>
<text x="61.8" y="82.7" transform="rotate(-90 61.8 82.7)">I-18/1</text>
<text x="79.8" y="83.3" transform="rotate(-90 79.8 83.3)">I-18/3</text>
<text x="97.6" y="82.7" transform="rotate(-90 97.6 82.7)">I-18/2</text>
<text x="167.3" y="82.2" transform="rotate(-90 167.3 82.2)">I-18/4</text>
<text x="186" y="81.6" transform="rotate(-90 186 81.6)">I-18/6</text>
<text x="204.1" y="80.5" transform="rotate(-90 204.1 80.5)">I-18/5</text>
<text x="448" y="397.5">© Daimler AG</text>
</g>
<g font-size="3.4">
<text x="494.7" y="304.9">Auftrags-Nr.</text>
<text x="544.3" y="304.9">Pruef./check</text>
<text x="409.1" y="308.8">state of revision / revision text</text>
<text x="476.6" y="306.9">ZGS</text>
<text x="390" y="313.3">Werkstoff (Endzustand) / material (fi.co.)</text>
<text x="450.9" y="313.6">Oberfl.sch./surf.prot. DBL</text>
<text x="514" y="323.6">Pruef./check</text>
<text x="450.9" y="328.6">Oberfl.ang./surf.texture</text>
<text x="450.9" y="334.4">Oberflaeche/surface (m )</text>
<text x="385.1" y="337.8">Stammdaten/</text>
<text x="405" y="338.3">D-Pflicht/required</text>
<text x="431.5" y="338.3">MBN 10317</text>
<text x="514" y="337.8">ESD-Kennzeichen/code</text>
<text x="423.2" y="346.7">number of features</text>
<text x="473.1" y="342.7">Anzahl/number of</text>
<text x="514.2" y="351.6">federf.Abt./resp.dep.</text>
<text x="496.1" y="361.1">gesetzl.Merkmal/st.ftr.</text>
<text x="537.1" y="361.6">ZGS</text>
<text x="547.9" y="361.5">Auftr.-Nr./order no.</text>
<text x="385.2" y="370.3">Referenz-Nr./reference no.</text>
<text x="430" y="370.3">Masse/mass (kg)</text>
<text x="426" y="379.1">System/system</text>
<text x="521.9" y="397.2">Sach-Nr./basic number</text>
</g>
<g font-size="3.3">
<text x="399.7" y="304.8">Aenderungsindex / Aenderungsbeschreibung</text>
<text x="523.4" y="304.9">Bearb./auth.</text>
<text x="566" y="304.8">Norm/stand</text>
<text x="496.8" y="308.9">order no.</text>
<text x="524" y="308.9">Datum/date</text>
<text x="545" y="308.9">Datum/date</text>
<text x="566" y="308.8">Datum/date</text>
<text x="538.3" y="313.6">Datum/date</text>
<text x="564.2" y="313.5">Name/name</text>
<text x="451" y="318.6">Farbe/color</text>
<text x="451" y="323.6">Dekor/decoration</text>
<text x="497" y="323.7">MBN 31030</text>
<text x="514.1" y="318.6">Bearb./auth.</text>
<text x="497" y="328.6">MBN 31007</text>
<text x="514" y="328.7">Norm/stand.</text>
<text x="514" y="333.6">Freig./rel.</text>
<text x="385.1" y="341.8">masterdata</text>
<text x="454.8" y="338.2">VeDoc-Relevanz/relevance</text>
<text x="496.9" y="338.2">MBN 10385</text>
<text x="514" y="341.8">A0598030</text>
<text x="415.1" y="342.7">Art/</text>
<text x="415.1" y="346.7">type</text>
<text x="423.2" y="342.7">Anzahl Merkmale/</text>
<text x="473.1" y="346.7">VPD-Ident-Nr./no.</text>
<text x="384.9" y="361.2">Allg. Toleranzen/gen. tolerances</text>
<text x="456.1" y="370.2">Benennung/title</text>
<text x="385.3" y="379.2">Massstab/scale</text>
<text x="385.2" y="388.2">Tolerierung/tolerancing</text>
<text x="489" y="397.2">Format/sz.</text>
<text x="507" y="397.2">Blatt/sh.</text>
</g>
<g font-size="3">
<text x="430.8" y="401.1">Schutzvermerk DIN ISO 16016 beachten! /</text>
<text x="431.1" y="404.7">Refer to protection notice DIN ISO 16016!</text>
<text x="385" y="409.1">Keine Aenderung ohne Zustimmung der federfuehrenden Konstruktion. / Any alternations are subject to the approval of the design department.</text>
</g>
<text font-size="2.4" x="482.2" y="332.7">2</text>
</svg>
